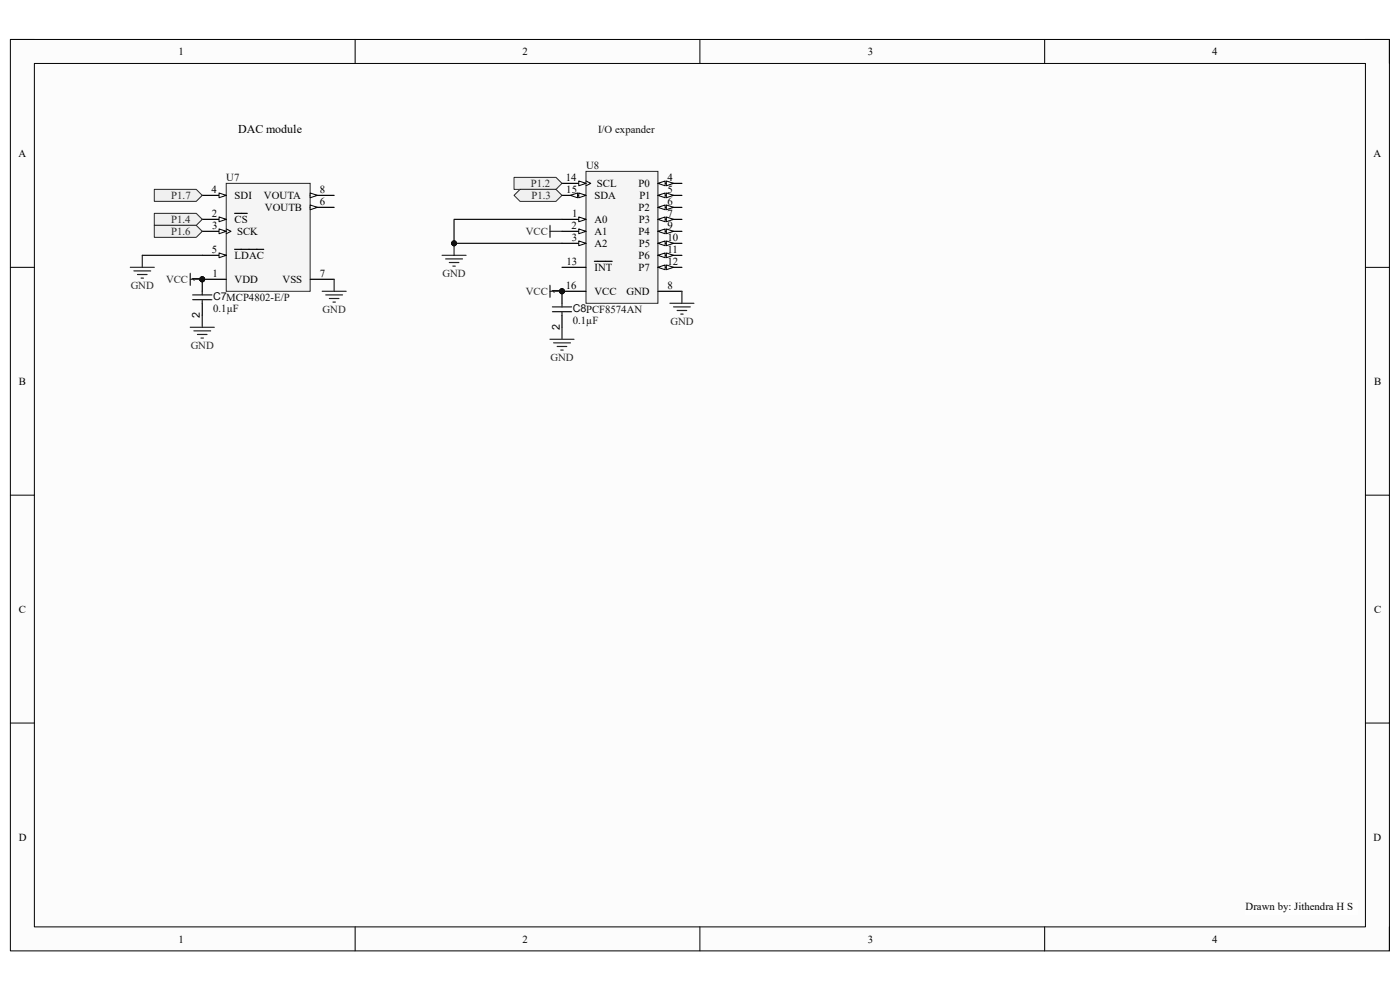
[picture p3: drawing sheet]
<svg xmlns="http://www.w3.org/2000/svg" width="297mm" height="210mm" viewBox="0 0 297 210" stroke-linecap="round" stroke-linejoin="round" font-family="sans-serif">
<path d="M2.2 8.4h292.6v193.3h-292.6z" fill-rule="evenodd" fill="#fcfcfc"/>
<path d="M2.2 8.4h292.6v193.3h-292.6z" fill="none" stroke="#000" stroke-width=".21"/>
<path d="M7.3 13.5h282.4v183.1h-282.4z" fill-rule="evenodd" fill="#fcfcfc"/>
<g fill="none" stroke="#000" stroke-width=".21">
<path d="M2.2 8.4h5.1M7.3 13.5h282.4v183.1h-282.4zM75.3 8.4v5.1M148.5 8.4v5.1M221.6 8.4v5.1M289.7 8.4h5.1v5.1M2.2 56.7h5.1M289.7 56.7h5.1M2.2 105h5.1M289.7 105.1h5.1M2.2 153.4h5.1M289.7 153.4h5.1"/>
<path d="M75.3 196.6v5.1M148.5 196.6v5.1M221.6 196.6v5.1M294.8 196.6v5.1"/>
</g>
<circle cx="42.9" cy="59.3" r=".51" fill="#0e0e0e"/>
<circle cx="42.9" cy="59.3" r=".51" fill="none" stroke="#0e0e0e" stroke-width=".21"/>
<path d="M48 38.9h17.8v22.9h-17.8z" fill-rule="evenodd" fill="#f5f5f5"/>
<path d="M48 38.9h17.8v22.9h-17.8z" fill="none" stroke="#262626" stroke-width=".21"/>
<path d="M42.9 41.4h5.1" fill="none" stroke="#000" stroke-width=".25"/>
<path d="M46.5 40.9l1.5 .5-1.5 .6z" fill="#fbfbfb"/>
<path d="M46.5 40.9l1.5 .5-1.5 .6z" fill="none" stroke="#000" stroke-width=".21"/>
<path d="M42.9 46.5h5.1M65.8 59.3h5.1" fill="none" stroke="#000" stroke-width=".25"/>
<path d="M46.5 46l1.5 .5-1.5 .5z" fill="#fbfbfb"/>
<path d="M46.5 46l1.5 .5-1.5 .5z" fill="none" stroke="#000" stroke-width=".21"/>
<path d="M42.9 49.1h5.1M49.8 45.3h2.7" fill="none" stroke="#000" stroke-width=".25"/>
<path d="M46.5 48.6l1.5 .5-1.5 .5z" fill="#fbfbfb"/>
<path d="M46.5 48.6l1.5 .5-1.5 .5zM48 48.6l1 .5-1 .5" fill="none" stroke="#000" stroke-width=".21"/>
<path d="M42.9 59.3h5.1" fill="none" stroke="#000" stroke-width=".25"/>
<circle cx="42.9" cy="59.3" r=".51" fill="#0e0e0e"/>
<circle cx="42.9" cy="59.3" r=".51" fill="none" stroke="#0e0e0e" stroke-width=".21"/>
<path d="M65.8 41.4h5.1" fill="none" stroke="#000" stroke-width=".25"/>
<path d="M65.8 40.9l1.5 .5-1.5 .6z" fill="#fbfbfb"/>
<path d="M65.8 40.9l1.5 .5-1.5 .6z" fill="none" stroke="#000" stroke-width=".21"/>
<path d="M42.9 54.2h5.1" fill="none" stroke="#000" stroke-width=".25"/>
<path d="M46.5 53.7l1.5 .5-1.5 .5z" fill="#fbfbfb"/>
<path d="M46.5 53.7l1.5 .5-1.5 .5z" fill="none" stroke="#000" stroke-width=".21"/>
<path d="M49.8 52.9h6.1M65.8 44h5.1" fill="none" stroke="#000" stroke-width=".25"/>
<path d="M65.8 43.5l1.5 .5-1.5 .5z" fill="#fbfbfb"/>
<path d="M65.8 43.5l1.5 .5-1.5 .5z" fill="none" stroke="#000" stroke-width=".21"/>
<path d="M32.7 40.2h8.9l1.3 1.2-1.3 1.3h-8.9z" fill-rule="evenodd" fill="#f0f0f0"/>
<path d="M32.7 40.2h8.9l1.3 1.2-1.3 1.3h-8.9z" fill="none" stroke="#262626" stroke-width=".21"/>
<path d="M32.7 45.3h8.9l1.3 1.2-1.3 1.3h-8.9z" fill-rule="evenodd" fill="#f0f0f0"/>
<path d="M32.7 45.3h8.9l1.3 1.2-1.3 1.3h-8.9z" fill="none" stroke="#262626" stroke-width=".21"/>
<path d="M32.7 47.8h8.9l1.3 1.3-1.3 1.2h-8.9z" fill-rule="evenodd" fill="#f0f0f0"/>
<path d="M32.7 47.8h8.9l1.3 1.3-1.3 1.2h-8.9z" fill="none" stroke="#262626" stroke-width=".21"/>
<path d="M70.9 59.3v2.5M68.3 61.8h5.1M69.1 62.6h3.6M69.9 63.3h2M70.6 64.1h.5" fill="none" stroke="#262626" stroke-width=".25"/>
<circle cx="42.9" cy="59.3" r=".51" fill="#0e0e0e"/>
<circle cx="42.9" cy="59.3" r=".51" fill="none" stroke="#0e0e0e" stroke-width=".21"/>
<path d="M42.9 59.3v2.5" fill="none" stroke="#000" stroke-width=".25"/>
<circle cx="42.9" cy="59.3" r=".51" fill="#0e0e0e"/>
<circle cx="42.9" cy="59.3" r=".51" fill="none" stroke="#0e0e0e" stroke-width=".21"/>
<path d="M42.9 64.3v2.6" fill="none" stroke="#000" stroke-width=".25"/>
<path d="M40.9 63.6h4M40.9 62.6h4M42.9 61.8v.8M42.9 63.6v.7" fill="none" stroke="#1c1c1c" stroke-width=".25"/>
<path d="M40.4 58v2.5M40.4 59.3h2.5M40.4 69.4h5.1M41.1 70.2h3.6M41.9 71h2M42.7 71.7h.5M42.9 66.9v2.5" fill="none" stroke="#262626" stroke-width=".25"/>
<circle cx="42.9" cy="59.3" r=".51" fill="#0e0e0e"/>
<circle cx="42.9" cy="59.3" r=".51" fill="none" stroke="#0e0e0e" stroke-width=".21"/>
<path d="M27.6 56.7h5.1M28.4 57.5h3.6M29.2 58.2h2M29.9 59h.5M30.2 54.2v2.5" fill="none" stroke="#262626" stroke-width=".25"/>
<circle cx="119.2" cy="61.8" r=".51" fill="#0e0e0e"/>
<circle cx="119.2" cy="61.8" r=".51" fill="none" stroke="#0e0e0e" stroke-width=".21"/>
<path d="M124.3 36.4h15.3v27.9h-15.3z" fill-rule="evenodd" fill="#f5f5f5"/>
<path d="M124.3 36.4h15.3v27.9h-15.3z" fill="none" stroke="#262626" stroke-width=".21"/>
<path d="M119.2 46.5h5.1" fill="none" stroke="#000" stroke-width=".25"/>
<path d="M122.8 46l1.5 .5-1.5 .5z" fill="#fbfbfb"/>
<path d="M122.8 46l1.5 .5-1.5 .5z" fill="none" stroke="#000" stroke-width=".21"/>
<path d="M119.2 49.1h5.1" fill="none" stroke="#000" stroke-width=".25"/>
<path d="M122.8 48.6l1.5 .5-1.5 .5z" fill="#fbfbfb"/>
<path d="M122.8 48.6l1.5 .5-1.5 .5z" fill="none" stroke="#000" stroke-width=".21"/>
<path d="M119.2 51.6h5.1" fill="none" stroke="#000" stroke-width=".25"/>
<path d="M122.8 51.1l1.5 .5-1.5 .5z" fill="#fbfbfb"/>
<path d="M122.8 51.1l1.5 .5-1.5 .5z" fill="none" stroke="#000" stroke-width=".21"/>
<path d="M139.6 38.9h5.1" fill="none" stroke="#000" stroke-width=".25"/>
<path d="M139.6 38.9l1.5-.5v1z" fill="#fbfbfb"/>
<path d="M139.6 38.9l1.5-.5v1z" fill="none" stroke="#000" stroke-width=".21"/>
<path d="M141.4 38.4l1.5 .5-1.5 .5z" fill="#fbfbfb"/>
<path d="M141.4 38.4l1.5 .5-1.5 .5z" fill="none" stroke="#000" stroke-width=".21"/>
<path d="M139.6 41.4h5.1" fill="none" stroke="#000" stroke-width=".25"/>
<path d="M139.6 41.4l1.5-.5v1.1z" fill="#fbfbfb"/>
<path d="M139.6 41.4l1.5-.5v1.1z" fill="none" stroke="#000" stroke-width=".21"/>
<path d="M141.4 40.9l1.5 .5-1.5 .6z" fill="#fbfbfb"/>
<path d="M141.4 40.9l1.5 .5-1.5 .6z" fill="none" stroke="#000" stroke-width=".21"/>
<path d="M139.6 44h5.1" fill="none" stroke="#000" stroke-width=".25"/>
<path d="M139.6 44l1.5-.5v1z" fill="#fbfbfb"/>
<path d="M139.6 44l1.5-.5v1z" fill="none" stroke="#000" stroke-width=".21"/>
<path d="M141.4 43.5l1.5 .5-1.5 .5z" fill="#fbfbfb"/>
<path d="M141.4 43.5l1.5 .5-1.5 .5z" fill="none" stroke="#000" stroke-width=".21"/>
<path d="M139.6 46.5h5.1" fill="none" stroke="#000" stroke-width=".25"/>
<path d="M139.6 46.5l1.5-.5v1z" fill="#fbfbfb"/>
<path d="M139.6 46.5l1.5-.5v1z" fill="none" stroke="#000" stroke-width=".21"/>
<path d="M141.4 46l1.5 .5-1.5 .5z" fill="#fbfbfb"/>
<path d="M141.4 46l1.5 .5-1.5 .5z" fill="none" stroke="#000" stroke-width=".21"/>
<path d="M139.6 49.1h5.1M139.6 61.8h5.1" fill="none" stroke="#000" stroke-width=".25"/>
<path d="M139.6 49.1l1.5-.5v1z" fill="#fbfbfb"/>
<path d="M139.6 49.1l1.5-.5v1z" fill="none" stroke="#000" stroke-width=".21"/>
<path d="M141.4 48.6l1.5 .5-1.5 .5z" fill="#fbfbfb"/>
<path d="M141.4 48.6l1.5 .5-1.5 .5z" fill="none" stroke="#000" stroke-width=".21"/>
<path d="M139.6 51.6h5.1" fill="none" stroke="#000" stroke-width=".25"/>
<path d="M139.6 51.6l1.5-.5v1z" fill="#fbfbfb"/>
<path d="M139.6 51.6l1.5-.5v1z" fill="none" stroke="#000" stroke-width=".21"/>
<path d="M141.4 51.1l1.5 .5-1.5 .5z" fill="#fbfbfb"/>
<path d="M141.4 51.1l1.5 .5-1.5 .5z" fill="none" stroke="#000" stroke-width=".21"/>
<path d="M139.6 54.2h5.1" fill="none" stroke="#000" stroke-width=".25"/>
<path d="M139.6 54.2l1.5-.5v1z" fill="#fbfbfb"/>
<path d="M139.6 54.2l1.5-.5v1z" fill="none" stroke="#000" stroke-width=".21"/>
<path d="M141.4 53.7l1.5 .5-1.5 .5z" fill="#fbfbfb"/>
<path d="M141.4 53.7l1.5 .5-1.5 .5z" fill="none" stroke="#000" stroke-width=".21"/>
<path d="M139.6 56.7h5.1" fill="none" stroke="#000" stroke-width=".25"/>
<path d="M139.6 56.7l1.5-.5v1z" fill="#fbfbfb"/>
<path d="M139.6 56.7l1.5-.5v1z" fill="none" stroke="#000" stroke-width=".21"/>
<path d="M141.4 56.2l1.5 .5-1.5 .5z" fill="#fbfbfb"/>
<path d="M141.4 56.2l1.5 .5-1.5 .5z" fill="none" stroke="#000" stroke-width=".21"/>
<path d="M119.2 38.9h5.1M119.2 56.7h5.1M126.1 55.4h3.8" fill="none" stroke="#000" stroke-width=".25"/>
<path d="M122.8 38.4l1.5 .5-1.5 .5z" fill="#fbfbfb"/>
<path d="M122.8 38.4l1.5 .5-1.5 .5zM124.3 38.4l1 .5-1 .5" fill="none" stroke="#000" stroke-width=".21"/>
<path d="M119.2 41.4h5.1" fill="none" stroke="#000" stroke-width=".25"/>
<path d="M122.8 40.9l1.5 .5-1.5 .6z" fill="#fbfbfb"/>
<path d="M122.8 40.9l1.5 .5-1.5 .6z" fill="none" stroke="#000" stroke-width=".21"/>
<path d="M121 41.4l1.5-.5v1.1z" fill="#fbfbfb"/>
<path d="M121 41.4l1.5-.5v1.1z" fill="none" stroke="#000" stroke-width=".21"/>
<path d="M119.2 61.8h5.1" fill="none" stroke="#000" stroke-width=".25"/>
<circle cx="119.2" cy="61.8" r=".51" fill="#0e0e0e"/>
<circle cx="119.2" cy="61.8" r=".51" fill="none" stroke="#0e0e0e" stroke-width=".21"/>
<circle cx="119.2" cy="61.8" r=".51" fill="#0e0e0e"/>
<circle cx="119.2" cy="61.8" r=".51" fill="none" stroke="#0e0e0e" stroke-width=".21"/>
<path d="M119.2 61.8v2.5" fill="none" stroke="#000" stroke-width=".25"/>
<circle cx="119.2" cy="61.8" r=".51" fill="#0e0e0e"/>
<circle cx="119.2" cy="61.8" r=".51" fill="none" stroke="#0e0e0e" stroke-width=".21"/>
<path d="M119.2 66.9v2.5" fill="none" stroke="#000" stroke-width=".25"/>
<path d="M117.2 66.1h4.1M117.2 65.1h4.1M119.2 64.3v.8M119.2 66.1v.8" fill="none" stroke="#1c1c1c" stroke-width=".25"/>
<path d="M116.7 72h5.1M116.7 60.5v2.6M116.7 61.8h2.5M117.4 72.7h3.6M118.2 73.5h2M119 74.3h.5M119.2 69.4v2.6" fill="none" stroke="#262626" stroke-width=".25"/>
<circle cx="119.2" cy="61.8" r=".51" fill="#0e0e0e"/>
<circle cx="119.2" cy="61.8" r=".51" fill="none" stroke="#0e0e0e" stroke-width=".21"/>
<path d="M142.1 64.3h5.1M142.9 65.1h3.5M143.6 65.9h2.1M144.4 66.6h.5M144.7 61.8v2.5" fill="none" stroke="#262626" stroke-width=".25"/>
<path d="M30.2 54.2h12.7" fill="none" stroke="#0e0e0e" stroke-width=".25"/>
<path d="M109.1 37.6h8.9l1.2 1.3-1.2 1.3h-8.9z" fill-rule="evenodd" fill="#f0f0f0"/>
<path d="M109.1 37.6h8.9l1.2 1.3-1.2 1.3h-8.9z" fill="none" stroke="#262626" stroke-width=".21"/>
<path d="M109.1 41.4l1.2-1.2h7.7l1.2 1.2-1.2 1.3h-7.7z" fill-rule="evenodd" fill="#f0f0f0"/>
<path d="M109.1 41.4l1.2-1.2h7.7l1.2 1.2-1.2 1.3h-7.7z" fill="none" stroke="#262626" stroke-width=".21"/>
<path d="M93.8 54.2h5.1M94.6 54.9h3.5M95.3 55.7h2.1M96.1 56.5h.5M96.3 51.6v2.6" fill="none" stroke="#262626" stroke-width=".25"/>
<circle cx="96.3" cy="51.6" r=".51" fill="#0e0e0e"/>
<circle cx="96.3" cy="51.6" r=".51" fill="none" stroke="#0e0e0e" stroke-width=".21"/>
<path d="M116.7 47.8v2.6M116.7 49.1h2.5" fill="none" stroke="#262626" stroke-width=".25"/>
<path d="M119.2 46.5h-22.9v5.1" fill="none" stroke="#0e0e0e" stroke-width=".25"/>
<circle cx="96.3" cy="51.6" r=".51" fill="#0e0e0e"/>
<circle cx="96.3" cy="51.6" r=".51" fill="none" stroke="#0e0e0e" stroke-width=".21"/>
<path d="M96.3 51.6h22.9" fill="none" stroke="#0e0e0e" stroke-width=".25"/>
<circle cx="96.3" cy="51.6" r=".51" fill="#0e0e0e"/>
<circle cx="96.3" cy="51.6" r=".51" fill="none" stroke="#0e0e0e" stroke-width=".21"/>
<path d="M264.2 191h23.9v3.1h-23.9z" fill-rule="evenodd" fill="#fefefe"/>
<path d="M264.2 191h23.9v3.1h-23.9z" fill="none" stroke="#fefefe" stroke-width=".21"/>
<text font-size="2.5" x="50.5" y="28.2">DAC module</text>
<g font-size="2.3">
<text x="37.9" y="11.7">1</text>
<text x="110.9" y="11.7">2</text>
<text x="184.1" y="11.7">3</text>
<text x="257.1" y="11.7">4</text>
<text x="3.9" y="33.3">A</text>
<text x="291.4" y="33.3">A</text>
<text x="44.9" y="40.9">4</text>
<text x="67.8" y="40.9">8</text>
<text x="120.1" y="38.4">14</text>
<text x="120.1" y="40.9">15</text>
<text x="126.6" y="39.7">SCL</text>
<text x="135.5" y="39.7">P0</text>
<text x="141.6" y="38.4">4</text>
<text x="141.6" y="40.9">5</text>
<text x="44.9" y="46">2</text>
<text x="49.8" y="42.2">SDI</text>
<text x="49.8" y="47.3">CS</text>
<text x="56" y="42.2">VOUTA</text>
<text x="56.2" y="44.7">VOUTB</text>
<text x="67.8" y="43.5">6</text>
<text x="121.4" y="46">1</text>
<text x="126.1" y="47.3">A0</text>
<text x="126.1" y="42.2">SDA</text>
<text x="135.5" y="44.7">P2</text>
<text x="135.6" y="47.3">P3</text>
<text x="135.6" y="42.2">P1</text>
<text x="141.6" y="43.5">6</text>
<text x="141.6" y="46">7</text>
<text x="45" y="53.6">5</text>
<text x="45" y="48.6">3</text>
<text x="50.3" y="49.8">SCK</text>
<text x="121.2" y="48.6">2</text>
<text x="121.3" y="51.1">3</text>
<text x="126.1" y="49.8">A1</text>
<text x="126.1" y="52.4">A2</text>
<text x="135.5" y="49.8">P4</text>
<text x="135.5" y="52.4">P5</text>
<text x="141.6" y="48.6">9</text>
<text x="141.6" y="51.1">10</text>
<text x="141.6" y="53.6">11</text>
<text x="42.4" y="59.8" transform="rotate(-90 42.4 59.8)">1</text>
<text x="45.1" y="58.7">1</text>
<text x="49.8" y="60">VDD</text>
<text x="49.8" y="54.9">LDAC</text>
<text x="59.9" y="60">VSS</text>
<text x="67.8" y="58.7">7</text>
<text x="120.2" y="56.2">13</text>
<text x="126.1" y="57.4">INT</text>
<text x="135.5" y="54.9">P6</text>
<text x="135.5" y="57.4">P7</text>
<text x="141.6" y="56.2">12</text>
<text x="118.7" y="62.3" transform="rotate(-90 118.7 62.3)">1</text>
<text x="120.1" y="61.3">16</text>
<text x="126.1" y="62.6">VCC</text>
<text x="132.9" y="62.6">GND</text>
<text x="141.6" y="61.3">8</text>
<text x="42.4" y="67.5" transform="rotate(-90 42.4 67.5)">2</text>
<text x="118.7" y="70.1" transform="rotate(-90 118.7 70.1)">2</text>
<text x="4" y="81.6">B</text>
<text x="291.5" y="81.6">B</text>
<text x="4" y="130">C</text>
<text x="291.5" y="130">C</text>
<text x="4" y="178.3">D</text>
<text x="291.4" y="178.3">D</text>
<text x="264.2" y="193">Drawn by: Jithendra H S</text>
<text x="37.9" y="199.9">1</text>
<text x="110.9" y="199.9">2</text>
<text x="184.1" y="199.9">3</text>
<text x="257.1" y="199.9">4</text>
</g>
<g font-size="2.3" fill="#0e0e0e">
<text x="126.9" y="28.2">I/O expander</text>
<text x="124.3" y="35.9">U8</text>
<text x="48" y="38.4">U7</text>
<text x="45.2" y="63.6">C7MCP4802-E/P</text>
<text x="45.2" y="66.1">0.1µF</text>
<text x="121.5" y="68.7">0.1µF</text>
<text x="121.5" y="66.1">C8PCF8574AN</text>
</g>
<g font-size="2.3" fill="#262626">
<text x="112.6" y="39.7">P1.2</text>
<text x="36.3" y="47.3">P1.4</text>
<text x="36.3" y="42.2">P1.7</text>
<text x="112.7" y="42.2">P1.3</text>
<text x="36.3" y="49.8">P1.6</text>
<text x="111.5" y="49.8">VCC</text>
<text x="35.2" y="60">VCC</text>
<text x="93.9" y="58.7">GND</text>
<text x="27.7" y="61.3">GND</text>
<text x="111.5" y="62.6">VCC</text>
<text x="68.5" y="66.4">GND</text>
<text x="142.2" y="68.9">GND</text>
<text x="40.5" y="74">GND</text>
<text x="116.8" y="76.5">GND</text>
</g>
</svg>
